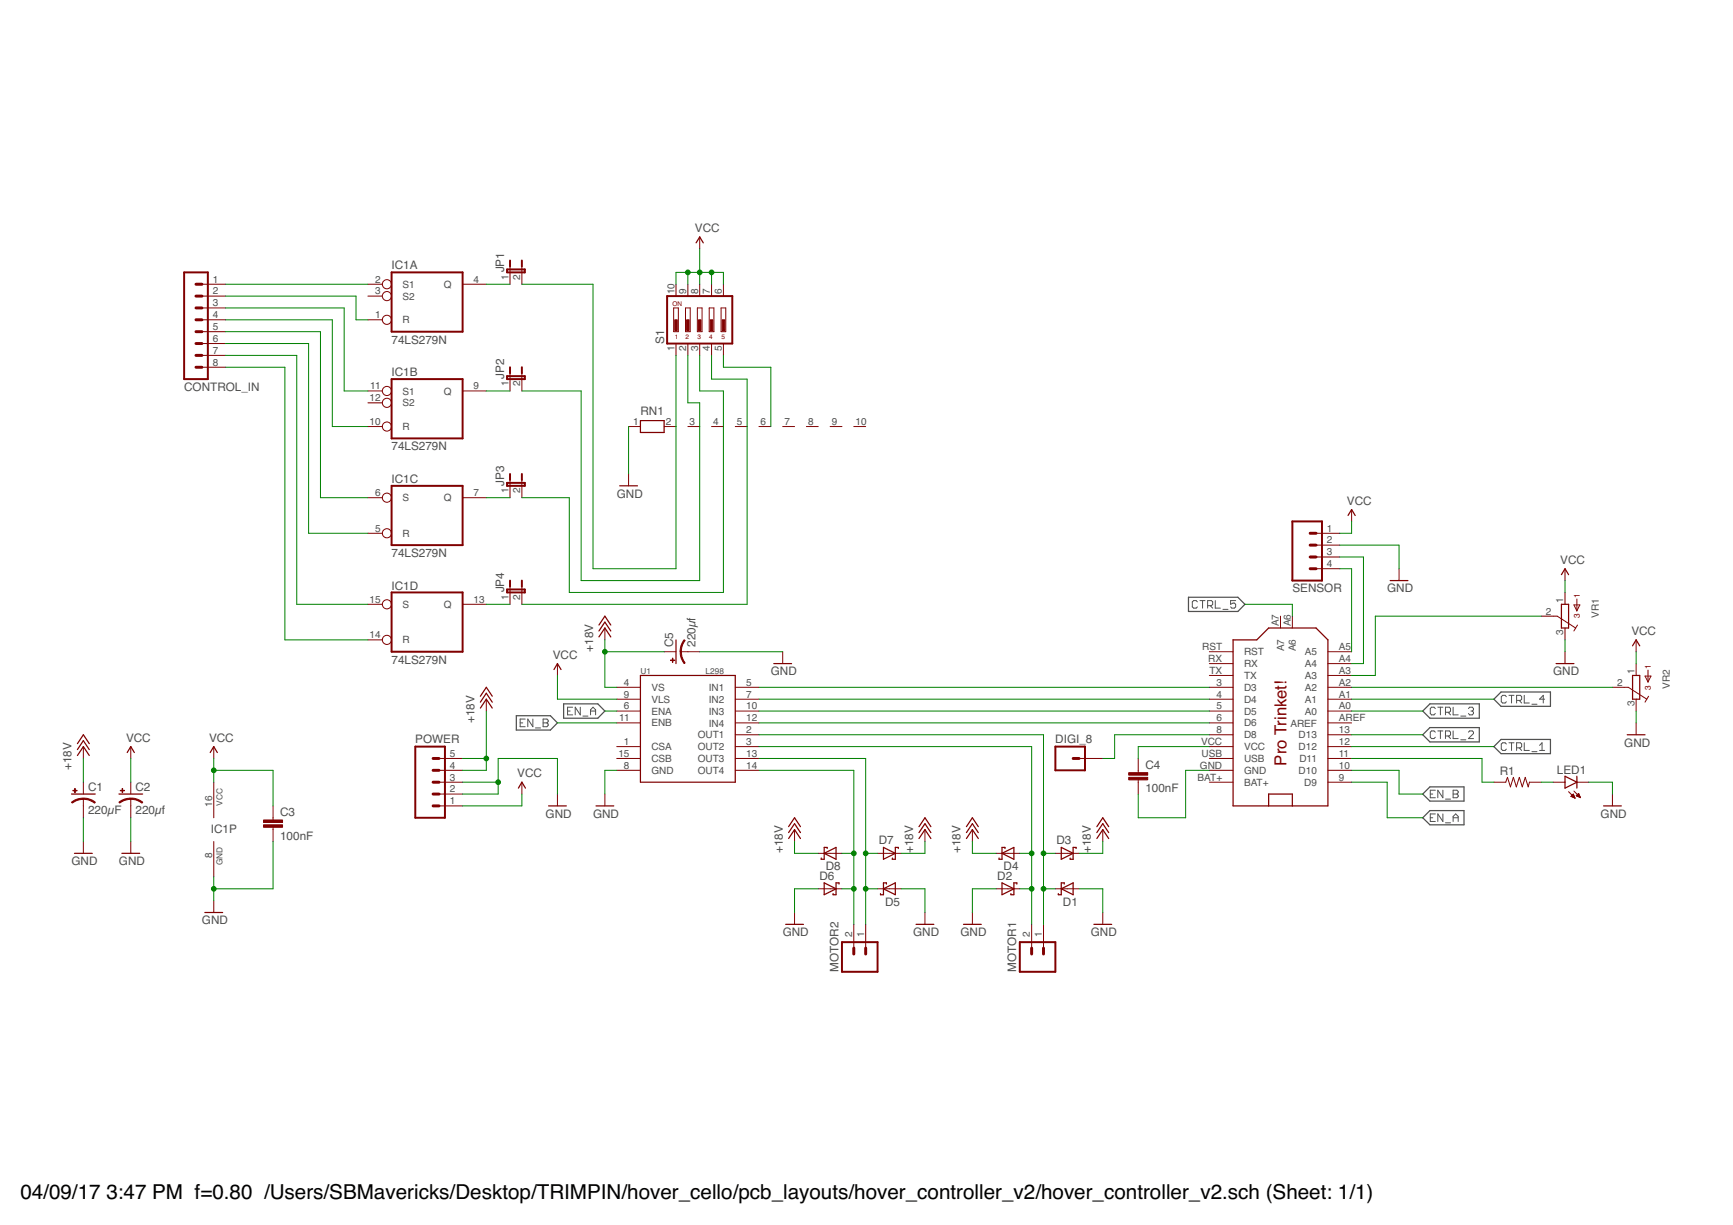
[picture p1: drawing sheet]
<svg xmlns="http://www.w3.org/2000/svg" width="297mm" height="210mm" viewBox="0 0 297 210" stroke-linecap="round" stroke-linejoin="round" font-family="sans-serif">
<path d="M203.7 102.3h8.5l1.2 1.2-1.2 1.3h-8.5zM256.1 119.8l1.2-1.2h8.4v2.4h-8.4zM88.5 122.6h5.8l1.2 1.3-1.2 1.2h-5.8zM96.6 120.6h5.9l1.2 1.2-1.2 1.3h-5.9zM245.1 124.7h8.5v2.4h-8.5l-1.2-1.2zM245.1 120.6h8.5v2.5h-8.5l-1.2-1.3zM245.1 134.8h5.8v2.5h-5.8l-1.2-1.2zM256.1 127.9l1.2-1.2h8.4v2.4h-8.4zM243.9 140.1l1.2-1.2h5.8v2.4h-5.8z" fill="none" stroke="#505050" stroke-width=".21"/>
<g fill="none" stroke="#505050" stroke-width=".17">
<path d="M205.2 103.1l-.2-.2h-.4l-.2 .2v.9l.2 .2h.4l.2-.2M205.7 102.9h.8M206.1 102.9v1.3M207 103.8h.6l.3-.3v-.4l-.3-.2h-.6v1.3M207.4 103.8l.5 .4M208.3 102.9v1.3h.9M209.6 104.4h.9M211.8 102.9h-.9v.6l.7-.2 .2 .2v.5l-.2 .2h-.5l-.2-.2M258.2 119.4l-.2-.3h-.4l-.3 .3v.8l.3 .3h.4l.2-.3M258.6 119.1h.9M259.1 119.1v1.4M261.3 119.1v1.4h.8"/>
<path d="M264.8 119.8h-.9l.6-.7v1.4M89.2 123.9h.4M90 123.2h-.8v1.3h.8M91.3 123.2v1.3l-.8-1.3v1.3M91.8 124.7h.8M93.1 123.2h.6l.3 .2v.3l-.3 .2 .3 .2v.2l-.3 .2h-.6zM93.1 123.9h.6M97.3 121.8h.4M98.1 121.2h-.8v1.3h.8M99.5 121.2v1.3l-.9-1.3v1.3M99.9 122.7h.9M101.2 121.8h.9"/>
<path d="M101.2 122.5v-.9l.4-.4 .5 .4v.9M245.2 136.1h.4M246 125.5l-.2-.3h-.4l-.2 .3v.8l.2 .3h.4l.2-.3M246 121.4l-.2-.2h-.4l-.2 .2v.9l.2 .2h.4l.2-.2M246 135.4h-.8v1.3h.8M246 139.5h-.8v1.3h.8M246.4 125.2h.9M246.4 121.2h.9M246.9 121.2v1.3M246.9 125.2v1.4M247.3 135.4v1.3l-.9-1.3v1.3M247.3 139.5v1.3l-.9-1.3v1.3"/>
<path d="M247.8 126.1h.6l.2-.2v-.4l-.2-.3h-.6v1.4M247.8 122h.6l.2-.2v-.4l-.2-.2h-.6v1.3M247.8 136.9h.8M248.2 126.1l.4 .5M248.2 122l.4 .5M249.1 125.2v1.4h.8M249.1 121.2v1.3h.8M249.1 135.4h.6l.2 .2v.2l-.2 .3 .2 .2v.2l-.2 .2h-.6zM249.1 136.1h.6M250.4 126.8h.8M250.4 122.7h.8M251.7 125.5l.2-.3h.4l.3 .3v.2l-.9 .9h.9"/>
<path d="M251.7 121.4l.2-.2h.4l.3 .2v.2l-.3 .2M252.1 121.8h.2M252.3 121.8l.3 .2v.3l-.3 .2h-.4l-.2-.2M258.2 127.5l-.2-.2h-.4l-.3 .2v.9l.3 .2h.4l.2-.2M258.6 127.3h.9M259.1 127.3v1.3M259.9 128.1h.7l.2-.2v-.4l-.2-.2h-.7v1.3M259.9 120h.7l.2-.2v-.4l-.2-.3h-.7v1.4M260.4 128.1l.4 .5M260.4 120l.4 .5M261.3 127.3v1.3h.8M262.6 128.8h.8"/>
<path d="M262.6 120.7h.8M263.9 128.6h.9M263.9 127.7l.4-.4v1.3M245.2 140.1h.4M247.8 141h.8M249.1 140.8v-.9l.4-.4 .4 .4v.9M249.1 140.1h.8"/>
</g>
<g fill="none" stroke="#800000" stroke-width=".34">
<path d="M31.6 46.7h4v18.3h-4zM67.1 46.7h12.2v10.1h-12.2zM86.9 46.2h3.1v.5h-3.1zM87.4 44.6v1.1M89.5 44.6v1.1M114.3 50.7h11.2v8.2h-11.2zM67.1 65h12.2v10.1h-12.2zM86.9 64.5h3.1v.5h-3.1zM87.4 62.9v1M89.5 62.9v1M67.1 83.2h12.2v10.2h-12.2zM86.9 82.7h3.1v.5h-3.1z"/>
<path d="M87.4 81.2v1M87.4 99.5v1M89.5 81.2v1M89.5 99.5v1M221.5 89.3h5.1v10.2h-5.1zM67.1 101.5h12.2v10.2h-12.2zM86.9 101h3.1v.5h-3.1zM71.2 127.9h5.1v12.2h-5.1zM180.9 127.9h5.1v4.1h-5.1zM144.3 161.4h6.1v5.1h-6.1zM174.8 161.4h6.1v5.1h-6.1z"/>
</g>
<g fill="none" stroke="#800000" stroke-width=".17">
<path d="M34.6 54.8h4.1M34.6 48.7h4.1M34.6 50.7h4.1M34.6 52.8h4.1M34.6 56.8h4.1M34.6 58.9h4.1M63.1 54.8h2.4M63.1 48.7h2.4M63.1 50.7h2.4M79.3 48.7h4.1M87.4 45.7v3M89.5 45.7v3"/>
<path d="M115.5 52.8h.8v4h-.8zM115.9 48.7v2M115.9 58.9v2M117.5 52.8h.8v4h-.8zM117.9 48.7v2M117.9 58.9v2M119.5 52.8h.8v4h-.8zM119.9 40.6v2M119.9 48.7v2M119.9 58.9v2M121.6 52.8h.8v4h-.8zM122 48.7v2"/>
<path d="M122 58.9v2M123.6 52.8h.8v4h-.8zM124 48.7v2M124 58.9v2M34.6 60.9h4.1M34.6 62.9h4.1M63.1 73.1h2.4M63.1 67h2.4M63.1 69h2.4M79.3 67h4.1M87.4 63.9v3.1M89.5 63.9v3.1"/>
<path d="M107.7 73.1h2.1M113.8 73.1h2.1M117.9 73.1h2M122 73.1h2M126 73.1h2.1M130.1 73.1h2M134.2 73.1h2M138.2 73.1h2.1M142.3 73.1h2M146.3 73.1h2.1M63.1 91.4h2.4M63.1 85.3h2.4"/>
<path d="M79.3 85.3h4.1M87.4 82.2v3.1M89.5 82.2v3.1M107.7 81.2v2M225.6 91.4h4M225.6 93.4h4M225.6 95.4h4M225.6 97.5h4M231.7 87.3v2M239.8 97.5v2M268.2 97.5v2M63.1 109.6h2.4"/>
<path d="M63.1 103.5h2.4M79.3 103.5h4.1M83.4 119.8v2M87.4 100.5v3M89.5 100.5v3M95.5 113.7v2M103.7 107.6v2M105.7 119.8h4.1M105.7 117.8h4.1M113.8 111.7h2.1M116.7 111.7h3.2M126 119.8h4.1"/>
<path d="M126 117.8h4.1M134.2 111.7v2M207.3 119.8h4M207.3 117.8h4M207.3 115.7h4M207.3 113.7h4M207.3 111.7h4M219.5 105.6v2M221.5 105.6v2M227.6 119.8h4.1M227.6 117.8h4.1M227.6 115.7h4.1"/>
<path d="M227.6 113.7h4.1M227.6 111.7h4.1M264.2 105.6h2.7l3.2 2M268.2 101.5v2M268.2 107.6v2M268.2 111.7v2M269.8 103.7h1l-.5 1zM270.1 107.6l-.3 .5M270.3 102.6v2.1M270.4 107.1l-.3 .5M276.4 117.8h2.7l3.2 2M280.4 109.6v2.1"/>
<path d="M280.4 113.7v2M280.4 119.8v2M282 115.8h1l-.5 1.1zM282.3 119.8l-.3 .5M282.5 114.8v2.1M282.6 119.3l-.3 .5M14.3 127.9v2.1M14.3 134v2.1M14.3 136.9v3.2M22.4 127.9v2.1M22.4 134v2.1M22.4 136.9v3.2"/>
<path d="M36.6 127.9v2.1M36.6 134v6.1M46.8 138.1v2.4M75.2 134h4.1M75.2 132h4.1M75.2 130h4.1M75.2 138.1h4.1M75.2 136.1h4.1M89.5 134v2.1M95.5 136.1v2M103.7 136.1v2M105.7 132h4.1"/>
<path d="M105.7 130h4.1M105.7 127.9h4.1M105.7 121.8h4.1M105.7 123.9h4.1M126 132h4.1M126 130h4.1M126 127.9h4.1M126 125.9h4.1M126 121.8h4.1M126 123.9h4.1M185 130h4M195.1 130v2.4"/>
<path d="M195.1 133.6v2.5M207.3 134h4M207.3 132h4M207.3 130h4M207.3 127.9h4M207.3 125.9h4M207.3 121.8h4M207.3 123.9h4M227.6 134h4.1M227.6 132h4.1M227.6 130h4.1M227.6 127.9h4.1"/>
<path d="M227.6 125.9h4.1M227.6 121.8h4.1M227.6 123.9h4.1M256.1 134h2l.3-.8 .5 1.6 .5-1.6 .5 1.6 .5-1.6 .5 1.6 .5-1.6 .5 1.6 .2-.8h2.1M266.2 134h2M268.9 135.7l1.1 1.1M269.3 136.5l.4-.4 .3 .7zM269.3 136.5h.6M269.3 136.4h.5M269.4 136.3h.4M269.5 136.6h.4M269.5 136.2h.2"/>
<path d="M269.6 136.1h.1M269.7 136.7h.2M269.8 135.6l1.1 1.1M269.9 136.8h.1M270.2 136.4l.4-.4 .3 .7zM270.2 136.4h.6M270.2 136.3h.5M270.3 134h2M270.3 136.2h.4M270.4 136.1h.3M270.4 136.5h.4M270.5 136h.1"/>
<path d="M270.7 136.6h.1M270.9 136.7h.1M276.4 136.1v2M280.4 123.9v2M14.3 144.2v2M22.4 144.2v2M36.6 144.2v6.1M36.6 154.3v2.1M46.8 141.7v2.5M136.2 142.2v2M136.2 156.4v2M140.3 152.3h4"/>
<path d="M140.3 146.2h4M146.3 158.4v4.1M148.4 158.4v4.1M150.4 152.3h4.1M150.4 146.2h4.1M158.5 142.2v2M158.5 156.4v2M166.7 142.2v2M166.7 156.4v2M170.7 152.3h4.1M170.7 146.2h4.1M176.8 158.4v4.1"/>
<path d="M178.9 158.4v4.1M180.9 152.3h4.1M180.9 146.2h4.1M189 142.2v2M189 156.4v2"/>
<circle cx="66.3" cy="50.7" r=".78"/>
<circle cx="66.3" cy="54.8" r=".78"/>
<circle cx="66.3" cy="48.7" r=".78"/>
<circle cx="66.3" cy="67" r=".78"/>
<circle cx="66.3" cy="69" r=".78"/>
<circle cx="66.3" cy="73.1" r=".78"/>
<circle cx="66.3" cy="85.3" r=".78"/>
<circle cx="66.3" cy="91.4" r=".78"/>
<circle cx="66.3" cy="109.6" r=".78"/>
<circle cx="66.3" cy="103.5" r=".78"/>
</g>
<g fill="none" stroke="#800000" stroke-width=".51">
<path d="M33.6 52.8h1M33.6 50.7h1M33.6 48.7h1M33.6 56.8h1M33.6 54.8h1M33.6 58.9h1M33.6 62.9h1M33.6 60.9h1M224.6 95.4h1M224.6 93.4h1M224.6 91.4h1M224.6 97.5h1"/>
<path d="M74.2 134h1M74.2 136.1h1M74.2 138.1h1M74.2 130h1M74.2 132h1M183.9 130h1.1M146.3 162.5v1M148.4 162.5v1M176.8 162.5v1M178.9 162.5v1"/>
</g>
<g fill="#800000" stroke="#800000" stroke-width=".17">
<path d="M115.7 54.8h.4v1.8h-.4z"/>
<path d="M117.7 54.8h.4v1.8h-.4z"/>
<path d="M119.7 54.8h.4v1.8h-.4z"/>
<path d="M121.8 54.8h.4v1.8h-.4z"/>
<path d="M123.8 54.8h.4v1.8h-.4z"/>
<path d="M20.6 135.4l.7 .1z"/>
<path d="M20.9 135.1l.1 .7z"/>
<path d="M12.5 135.4l.7 .1z"/>
<path d="M12.8 135.1l.1 .7z"/>
<path d="M45.2 141.3h3.2v.5h-3.2z"/>
<path d="M45.2 140.5h3.2v.4h-3.2z"/>
<path d="M193.5 133.2h3.2v.4h-3.2z"/>
<path d="M193.5 132.4h3.2v.4h-3.2z"/>
<path d="M115.3 112.8v.7z"/>
<path d="M114.9 113.1l.8 .1z"/>
</g>
<g fill="none" stroke="#800000" stroke-width=".21">
<path d="M119.3 41.6l.6-1 .6 1M109.8 72.1h4v2h-4zM106.2 83.2h3.1M231.1 88.3l.6-1 .6 1M238.3 99.5h3M267.6 98.5l.6-1 .7 1M82.3 119.3l1.1-1.5 1 1.5M95 114.7l.5-1 .7 1M102.7 109.1l1-1.5 1 1.5M102.7 108.1l1-1.5 1 1.5M102.7 107.1l1-1.5 1 1.5M109.8 115.7h16.2v18.3h-16.2z"/>
<path d="M115.9 109.6v4.1M132.6 113.7h3.1M211.3 109.6h4.1l2-2h8.2l2 2v28.5h-16.3zM266.7 113.7h3.1M267.6 103.5h1.3v4.1h-1.3zM279.8 115.7h1.3v4.1h-1.3zM279.8 110.7l.6-1.1 .7 1.1M12.3 136.1h4M13.3 129.5l1-1.6 1 1.6M13.3 128.4l1-1.5 1 1.5M13.3 127.4l1-1.5 1 1.5M20.4 136.1h4"/>
<path d="M21.8 128.9l.6-1 .6 1M36 128.9l.6-1 .7 1M82.3 121.3l1.1-1.5 1 1.5M82.3 120.3l1.1-1.5 1 1.5M88.9 135l.6-1 .6 1M94 138.1h3.1M102.2 138.1h3M217.4 138.1v-2h4.1v2M268.2 133l2.1 1-2.1 1zM270.3 133v2M274.8 138.1h3.1M278.9 125.9h3.1"/>
<path d="M12.8 146.2h3M20.9 146.2h3M35.1 156.4h3.1M134.7 158.4h3M135.2 143.7l1-1.5 1 1.5M135.2 142.7l1-1.6 1 1.6M135.2 141.6l1-1.5 1 1.5M141.3 151.3l2 1-2 1zM141.3 146.2l2-1v2zM141.8 145.4v-.2h-.5v2h-.5v-.2M143.8 151.5v-.2h-.5v2h-.5v-.2M151.4 152.3l2.1-1v2z"/>
<path d="M151.4 145.2l2.1 1-2.1 1zM151.9 151.5v-.2h-.5v2h-.5v-.2M154 145.4v-.2h-.5v2h-.5v-.2M157 158.4h3.1M157.5 143.7l1-1.5 1.1 1.5M157.5 142.7l1-1.6 1.1 1.6M157.5 141.6l1-1.5 1.1 1.5M165.1 158.4h3.1M165.7 143.7l1-1.5 1 1.5M165.7 142.7l1-1.6 1 1.6M165.7 141.6l1-1.5 1 1.5M171.7 151.3l2.1 1-2.1 1z"/>
<path d="M171.7 146.2l2.1-1v2zM172.3 145.4v-.2h-.6v2h-.5v-.2M174.3 151.5v-.2h-.5v2h-.5v-.2M181.9 152.3l2-1v2zM181.9 145.2l2 1-2 1zM182.4 151.5v-.2h-.5v2h-.5v-.2M184.4 145.4v-.2h-.5v2h-.5v-.2M187.5 158.4h3M188 143.7l1-1.5 1 1.5M188 142.7l1-1.6 1 1.6M188 141.6l1-1.5 1 1.5"/>
</g>
<g fill="#800000" stroke="#800000" stroke-width=".17">
<path d="M22.4 136.8l1.1 .1 1 .6-.2 .1-1.1-.5-.8-.2z" fill-rule="evenodd"/>
<path d="M20.4 137.5l.9-.6 1.1-.1v.2l-1.2 .2-.7 .4z" fill-rule="evenodd"/>
<path d="M14.3 136.8l1.1 .1 .9 .6-.1 .1-1.1-.5-.8-.2z" fill-rule="evenodd"/>
<path d="M12.3 137.5l.9-.6 1.1-.1v.2l-1.2 .2-.7 .4z" fill-rule="evenodd"/>
<path d="M117.3 109.6l.1 .1-.4 .8-.2 1.2h-.2l.1-1.1z" fill-rule="evenodd"/>
<path d="M116.6 111.7h.2l.1 .8 .5 1.1-.1 .1-.5-.9z" fill-rule="evenodd"/>
</g>
<g fill="none" stroke="#008000" stroke-width=".17">
<path d="M38.7 48.7h24.4M38.7 52.8h20.3v14.2h4.1M38.7 56.8h16.2v28.5h8.2M38.7 50.7h22.3v4.1h2.1M38.7 54.8h18.3v18.3h6.1M38.7 58.9h14.2v32.5h10.2M83.4 48.7h4M89.5 48.7h12.1v48.8h14.3v-36.6M115.9 48.7v-2h8.1v2M117.9 46.7v2M119.9 42.6v6.1M122 46.7v2"/>
<path d="M38.7 60.9h12.2v42.6h12.2M38.7 62.9h10.1v46.7h14.3M83.4 67h4M107.7 73.1v8.1M117.9 60.9v8.1h2v30.5h-20.3v-32.5h-10.1M119.9 60.9v6.1h4.1v34.5h-26.4v-16.2h-8.1M122 60.9v4.1h6.1v38.5h-38.6M124 60.9v2h8.1v10.2M83.4 85.3h4M229.6 97.5h2.1v14.2M229.6 93.4h10.2v4.1M229.6 95.4h4.1v18.3h-2"/>
<path d="M231.7 89.3v2.1h-2.1M268.2 99.5v2M83.4 103.5h4M95.5 115.7v4.1h10.2M103.7 109.6v8.2h2M103.7 111.7h10.1M119.9 111.7h14.3M130.1 119.8h77.2M130.1 117.8h77.2M213.4 103.5h8.1v2.1M231.7 119.8h24.4M231.7 117.8h44.7"/>
<path d="M264.2 105.6h-28.5v10.1h-4M268.2 109.6v2.1M280.4 111.7v2M14.3 130v4M22.4 130v4M36.6 130v4M36.6 132h10.2v6.1M79.3 136.1h6.1v-6.1h10.1v6.1M79.3 134h6.1M79.3 130h4.1M83.4 121.8v10.2h-4.1M89.5 136.1v2h-10.2"/>
<path d="M95.5 123.9h10.2M103.7 121.8h2M105.7 132h-2v4.1M130.1 132h16.2v26.4M130.1 130h18.3v28.4M130.1 127.9h46.7v30.5M130.1 125.9h48.8v32.5M130.1 121.8h77.2M130.1 123.9h77.2M207.3 132h-4.1v8.1h-8.1v-4M207.3 125.9h-16.2v4.1h-2.1M207.3 127.9h-12.2v2.1"/>
<path d="M231.7 132h8.1v4.1h4.1M231.7 134h6.1v6.1h6.1M231.7 130h22.3v4h2.1M231.7 127.9h24.4M231.7 125.9h12.2M231.7 121.8h12.2M264.2 134h2M272.3 134h4.1v2.1M280.4 121.8v2.1M14.3 140.1v4.1M22.4 140.1v4.1M36.6 150.3v4"/>
<path d="M46.8 144.2v8.1h-10.2M136.2 144.2v2h4.1M140.3 152.3h-4.1v4.1M144.3 152.3h2M144.3 146.2h2M148.4 152.3h2M148.4 146.2h2M154.5 152.3h4v4.1M158.5 144.2v2h-4M166.7 144.2v2h4M170.7 152.3h-4v4.1M174.8 152.3h2"/>
<path d="M174.8 146.2h2M178.9 152.3h2M178.9 146.2h2M185 152.3h4v4.1M189 144.2v2h-4"/>
</g>
<g fill="#008000" stroke="#008000" stroke-width=".17">
<circle cx="117.9" cy="46.7" r=".4"/>
<circle cx="119.9" cy="46.7" r=".4"/>
<circle cx="122" cy="46.7" r=".4"/>
<circle cx="36.6" cy="132" r=".4"/>
<circle cx="36.6" cy="152.3" r=".4"/>
<circle cx="85.4" cy="134" r=".4"/>
<circle cx="178.9" cy="152.3" r=".4"/>
<circle cx="178.9" cy="146.2" r=".4"/>
<circle cx="176.8" cy="152.3" r=".4"/>
<circle cx="176.8" cy="146.2" r=".4"/>
<circle cx="103.7" cy="111.7" r=".4"/>
<circle cx="83.4" cy="130" r=".4"/>
<circle cx="148.4" cy="146.2" r=".4"/>
<circle cx="148.4" cy="152.3" r=".4"/>
<circle cx="146.3" cy="146.2" r=".4"/>
<circle cx="146.3" cy="152.3" r=".4"/>
</g>
<g font-size="3.5">
<text x="3.5" y="205.4">04/09/17</text>
<text x="18.2" y="205.4">3:47 PM f=0.80 /Users/SBMavericks/Desktop/TRIMPIN/hover_cello/pcb_layouts/hover_controller_v2/hover_controller_v2.sch (Sheet: 1/1)</text>
</g>
<text font-size="2.9" fill="#800000" x="220.5" y="131.2" transform="rotate(-90 220.5 131.2)">Pro Trinket!</text>
<g font-size="2" fill="#505050">
<text x="119.1" y="39.8">VCC</text>
<text x="67.1" y="46.2">IC1A</text>
<text x="86.4" y="46.7" transform="rotate(-90 86.4 46.7)">JP1</text>
<text x="67.1" y="58.9">74LS279N</text>
<text x="113.8" y="58.9" transform="rotate(-90 113.8 58.9)">S1</text>
<text x="67.1" y="64.5">IC1B</text>
<text x="86.4" y="65" transform="rotate(-90 86.4 65)">JP2</text>
<text x="31.6" y="67">CONTROL_IN</text>
<text x="109.8" y="71.1">RN1</text>
<text x="67.1" y="77.1">74LS279N</text>
<text x="67.1" y="82.7">IC1C</text>
<text x="86.4" y="83.2" transform="rotate(-90 86.4 83.2)">JP3</text>
<text x="105.7" y="85.3">GND</text>
<text x="230.9" y="86.5">VCC</text>
<text x="67.1" y="95.4">74LS279N</text>
<text x="67.1" y="101">IC1D</text>
<text x="86.4" y="101.5" transform="rotate(-90 86.4 101.5)">JP4</text>
<text x="221.5" y="101.5">SENSOR</text>
<text x="237.8" y="101.5">GND</text>
<text x="267.4" y="96.6">VCC</text>
<text x="67.1" y="113.7">74LS279N</text>
<text x="94.7" y="112.9">VCC</text>
<text x="101.6" y="111.7" transform="rotate(-90 101.6 111.7)">+18V</text>
<text x="115.4" y="110.9" transform="rotate(-90 115.4 110.9)">C5</text>
<text x="119.2" y="110.9" transform="rotate(-90 119.2 110.9)">220µf</text>
<text x="279.6" y="108.8">VCC</text>
<text x="132.1" y="115.7">GND</text>
<text x="266.2" y="115.7">GND</text>
<text x="81.3" y="123.9" transform="rotate(-90 81.3 123.9)">+18V</text>
<text x="12.3" y="132" transform="rotate(-90 12.3 132)">+18V</text>
<text x="21.6" y="127.1">VCC</text>
<text x="35.8" y="127.1">VCC</text>
<text x="71.2" y="127.3">POWER</text>
<text x="180.9" y="127.3">DIGI_8</text>
<text x="196.3" y="131.7">C4</text>
<text x="278.4" y="127.9">GND</text>
<text x="15.1" y="135.5">C1</text>
<text x="23.2" y="135.5">C2</text>
<text x="88.6" y="133.2">VCC</text>
<text x="196.3" y="135.7">100nF</text>
<text x="257.1" y="132.8">R1</text>
<text x="266.9" y="132.6">LED1</text>
<text x="15.1" y="139.4">220µF</text>
<text x="23.2" y="139.4">220µf</text>
<text x="36.1" y="142.7">IC1P</text>
<text x="48" y="143.9">100nF</text>
<text x="48" y="139.8">C3</text>
<text x="93.5" y="140.1">GND</text>
<text x="101.6" y="140.1">GND</text>
<text x="274.3" y="140.1">GND</text>
<text x="12.3" y="148.2">GND</text>
<text x="20.4" y="148.2">GND</text>
<text x="134.2" y="146.2" transform="rotate(-90 134.2 146.2)">+18V</text>
<text x="141.5" y="149.2">D8</text>
<text x="150.6" y="144.7">D7</text>
<text x="156.5" y="146.2" transform="rotate(-90 156.5 146.2)">+18V</text>
<text x="164.6" y="146.2" transform="rotate(-90 164.6 146.2)">+18V</text>
<text x="172" y="149.2">D4</text>
<text x="181.1" y="144.7">D3</text>
<text x="187" y="146.2" transform="rotate(-90 187 146.2)">+18V</text>
<text x="140.5" y="150.8">D6</text>
<text x="151.7" y="155.2">D5</text>
<text x="170.9" y="150.8">D2</text>
<text x="182.2" y="155.2">D1</text>
<text x="34.6" y="158.4">GND</text>
<text x="134.2" y="160.4">GND</text>
<text x="156.5" y="160.4">GND</text>
<text x="164.6" y="160.4">GND</text>
<text x="187" y="160.4">GND</text>
<text x="143.7" y="166.5" transform="rotate(-90 143.7 166.5)">MOTOR2</text>
<text x="174.2" y="166.5" transform="rotate(-90 174.2 166.5)">MOTOR1</text>
</g>
<g font-size="1.7" fill="#505050">
<text x="87.1" y="47.9" transform="rotate(-90 87.1 47.9)">1</text>
<text x="89.2" y="47.9" transform="rotate(-90 89.2 47.9)">2</text>
<text x="36.5" y="48.4">1</text>
<text x="36.5" y="50.5">2</text>
<text x="36.5" y="52.5">3</text>
<text x="64.3" y="48.4">2</text>
<text x="64.3" y="50.5">3</text>
<text x="69" y="49.3">S1</text>
<text x="69" y="51.4">S2</text>
<text x="76.1" y="49.3">Q</text>
<text x="81.2" y="48.4">4</text>
<text x="115.6" y="50.5" transform="rotate(-90 115.6 50.5)">10</text>
<text x="117.6" y="50.5" transform="rotate(-90 117.6 50.5)">9</text>
<text x="119.6" y="50.5" transform="rotate(-90 119.6 50.5)">8</text>
<text x="121.7" y="50.5" transform="rotate(-90 121.7 50.5)">7</text>
<text x="123.7" y="50.5" transform="rotate(-90 123.7 50.5)">6</text>
<text x="36.5" y="54.5">4</text>
<text x="36.5" y="56.6">5</text>
<text x="36.5" y="58.6">6</text>
<text x="64.3" y="54.5">1</text>
<text x="69" y="55.4">R</text>
<text x="36.5" y="60.6">7</text>
<text x="36.5" y="62.6">8</text>
<text x="115.6" y="60.1" transform="rotate(-90 115.6 60.1)">1</text>
<text x="117.6" y="60.1" transform="rotate(-90 117.6 60.1)">2</text>
<text x="119.6" y="60.1" transform="rotate(-90 119.6 60.1)">3</text>
<text x="121.7" y="60.1" transform="rotate(-90 121.7 60.1)">4</text>
<text x="123.7" y="60.1" transform="rotate(-90 123.7 60.1)">5</text>
<text x="63.3" y="68.7">12</text>
<text x="63.5" y="66.7">11</text>
<text x="69" y="67.6">S1</text>
<text x="69" y="69.6">S2</text>
<text x="76.1" y="67.6">Q</text>
<text x="81.2" y="66.7">9</text>
<text x="87.1" y="66.2" transform="rotate(-90 87.1 66.2)">1</text>
<text x="89.2" y="66.2" transform="rotate(-90 89.2 66.2)">2</text>
<text x="63.3" y="72.8">10</text>
<text x="69" y="73.7">R</text>
<text x="108.5" y="72.8">1</text>
<text x="114.1" y="72.8">2</text>
<text x="118.2" y="72.8">3</text>
<text x="122.2" y="72.8">4</text>
<text x="126.3" y="72.8">5</text>
<text x="130.4" y="72.8">6</text>
<text x="134.4" y="72.8">7</text>
<text x="138.5" y="72.8">8</text>
<text x="142.6" y="72.8">9</text>
<text x="146.6" y="72.8">10</text>
<text x="64.3" y="85">6</text>
<text x="69" y="85.9">S</text>
<text x="76.1" y="85.9">Q</text>
<text x="81.2" y="85">7</text>
<text x="87.1" y="84.5" transform="rotate(-90 87.1 84.5)">1</text>
<text x="89.2" y="84.5" transform="rotate(-90 89.2 84.5)">2</text>
<text x="64.3" y="91.1">5</text>
<text x="69" y="92">R</text>
<text x="227.4" y="91.1">1</text>
<text x="227.4" y="93.1">2</text>
<text x="227.4" y="95.1">3</text>
<text x="227.4" y="97.2">4</text>
<text x="63.3" y="103.3">15</text>
<text x="69" y="104.2">S</text>
<text x="76.1" y="104.2">Q</text>
<text x="81.2" y="103.3">13</text>
<text x="87.1" y="102.8" transform="rotate(-90 87.1 102.8)">1</text>
<text x="89.2" y="102.8" transform="rotate(-90 89.2 102.8)">2</text>
<text x="219.2" y="107.3" transform="rotate(-90 219.2 107.3)">A7</text>
<text x="221.2" y="107.3" transform="rotate(-90 221.2 107.3)">A6</text>
<text x="265" y="105.3">2</text>
<text x="268" y="103.3" transform="rotate(-90 268 103.3)">1</text>
<text x="274" y="105.9" transform="rotate(-90 274 105.9)">VR1</text>
<text x="63.3" y="109.4">14</text>
<text x="69" y="110.3">R</text>
<text x="206.1" y="111.4">RST</text>
<text x="207.1" y="113.4">RX</text>
<text x="213.2" y="112.3">RST</text>
<text x="220.1" y="111.6" transform="rotate(-90 220.1 111.6)">A7</text>
<text x="222.1" y="111.6" transform="rotate(-90 222.1 111.6)">A6</text>
<text x="223.6" y="112.3">A5</text>
<text x="229.5" y="113.4">A4</text>
<text x="229.5" y="111.4">A5</text>
<text x="268" y="108.9" transform="rotate(-90 268 108.9)">3</text>
<text x="107" y="117.5">4</text>
<text x="107" y="119.5">9</text>
<text x="111.6" y="118.4">VS</text>
<text x="121.5" y="118.4">IN1</text>
<text x="127.9" y="117.5">5</text>
<text x="127.9" y="119.5">7</text>
<text x="207.3" y="115.5">TX</text>
<text x="208.5" y="119.5">4</text>
<text x="208.5" y="117.5">3</text>
<text x="213.2" y="118.4">D3</text>
<text x="213.2" y="116.4">TX</text>
<text x="213.2" y="114.3">RX</text>
<text x="223.6" y="118.4">A2</text>
<text x="223.6" y="116.4">A3</text>
<text x="223.6" y="114.3">A4</text>
<text x="229.5" y="119.5">A1</text>
<text x="229.5" y="117.5">A2</text>
<text x="229.5" y="115.5">A3</text>
<text x="277.2" y="117.5">2</text>
<text x="280.1" y="115.5" transform="rotate(-90 280.1 115.5)">1</text>
<text x="286.2" y="118.1" transform="rotate(-90 286.2 118.1)">VR2</text>
<text x="106.1" y="123.6">11</text>
<text x="107" y="121.6">6</text>
<text x="111.6" y="122.4">ENA</text>
<text x="111.6" y="120.4">VLS</text>
<text x="111.6" y="124.5">ENB</text>
<text x="121.5" y="122.5">IN3</text>
<text x="121.5" y="124.5">IN4</text>
<text x="121.5" y="120.4">IN2</text>
<text x="127.9" y="125.6">2</text>
<text x="127.9" y="121.6">10</text>
<text x="127.9" y="123.6">12</text>
<text x="208.5" y="125.6">8</text>
<text x="208.5" y="121.6">5</text>
<text x="208.5" y="123.6">6</text>
<text x="213.2" y="122.4">D5</text>
<text x="213.2" y="124.5">D6</text>
<text x="213.2" y="120.4">D4</text>
<text x="221.2" y="124.5">AREF</text>
<text x="223.6" y="122.5">A0</text>
<text x="223.6" y="120.4">A1</text>
<text x="229.5" y="125.6">13</text>
<text x="229.5" y="123.6">AREF</text>
<text x="229.5" y="121.6">A0</text>
<text x="280.1" y="121" transform="rotate(-90 280.1 121)">3</text>
<text x="77.1" y="131.7">4</text>
<text x="77.1" y="129.7">5</text>
<text x="106" y="129.7">15</text>
<text x="107" y="131.7">8</text>
<text x="107" y="127.6">1</text>
<text x="111.6" y="128.5">CSA</text>
<text x="111.6" y="130.6">CSB</text>
<text x="119.6" y="126.5">OUT1</text>
<text x="119.6" y="128.5">OUT2</text>
<text x="119.6" y="130.6">OUT3</text>
<text x="127.9" y="131.7">14</text>
<text x="127.9" y="127.6">3</text>
<text x="127.9" y="129.7">13</text>
<text x="205.7" y="131.7">GND</text>
<text x="205.9" y="127.6">VCC</text>
<text x="206" y="129.7">USB</text>
<text x="213.2" y="130.6">USB</text>
<text x="213.2" y="128.5">VCC</text>
<text x="213.2" y="126.5">D8</text>
<text x="222.6" y="128.5">D12</text>
<text x="222.6" y="126.5">D13</text>
<text x="222.7" y="130.6">D11</text>
<text x="229.5" y="131.7">10</text>
<text x="229.5" y="129.7">11</text>
<text x="229.5" y="127.6">12</text>
<text x="77.1" y="137.8">1</text>
<text x="77.1" y="135.8">2</text>
<text x="77.1" y="133.7">3</text>
<text x="111.6" y="132.6">GND</text>
<text x="119.6" y="132.6">OUT4</text>
<text x="205.3" y="133.7">BAT+</text>
<text x="213.2" y="134.6">BAT+</text>
<text x="213.2" y="132.6">GND</text>
<text x="222.6" y="132.6">D10</text>
<text x="223.5" y="134.6">D9</text>
<text x="229.5" y="133.7">9</text>
<text x="36.4" y="138.2" transform="rotate(-90 36.4 138.2)">16</text>
<text x="36.4" y="147" transform="rotate(-90 36.4 147)">8</text>
<text x="146.1" y="160.6" transform="rotate(-90 146.1 160.6)">2</text>
<text x="148.1" y="160.6" transform="rotate(-90 148.1 160.6)">1</text>
<text x="176.5" y="160.6" transform="rotate(-90 176.5 160.6)">2</text>
<text x="178.6" y="160.6" transform="rotate(-90 178.6 160.6)">1</text>
</g>
<g font-size="1.4" fill="#800000">
<text x="270.8" y="106" transform="rotate(-90 270.8 106)">3</text>
<text x="270.8" y="102.4" transform="rotate(-90 270.8 102.4)">1</text>
<text x="283" y="118.2" transform="rotate(-90 283 118.2)">3</text>
<text x="283" y="114.6" transform="rotate(-90 283 114.6)">1</text>
</g>
<g font-size="1.4" fill="#505050">
<text x="109.8" y="115.5">U1</text>
<text x="120.9" y="115.5">L298</text>
<text x="38.2" y="138.1" transform="rotate(-90 38.2 138.1)">VCC</text>
<text x="38.2" y="148.2" transform="rotate(-90 38.2 148.2)">GND</text>
</g>
<g font-size="1.1" fill="#800000">
<text x="115.3" y="52.4">ON</text>
<text x="115.7" y="58.1">1</text>
<text x="117.5" y="58.1">2</text>
<text x="119.5" y="58.1">3</text>
<text x="121.6" y="58.1">4</text>
<text x="123.7" y="58.1">5</text>
</g>
</svg>
